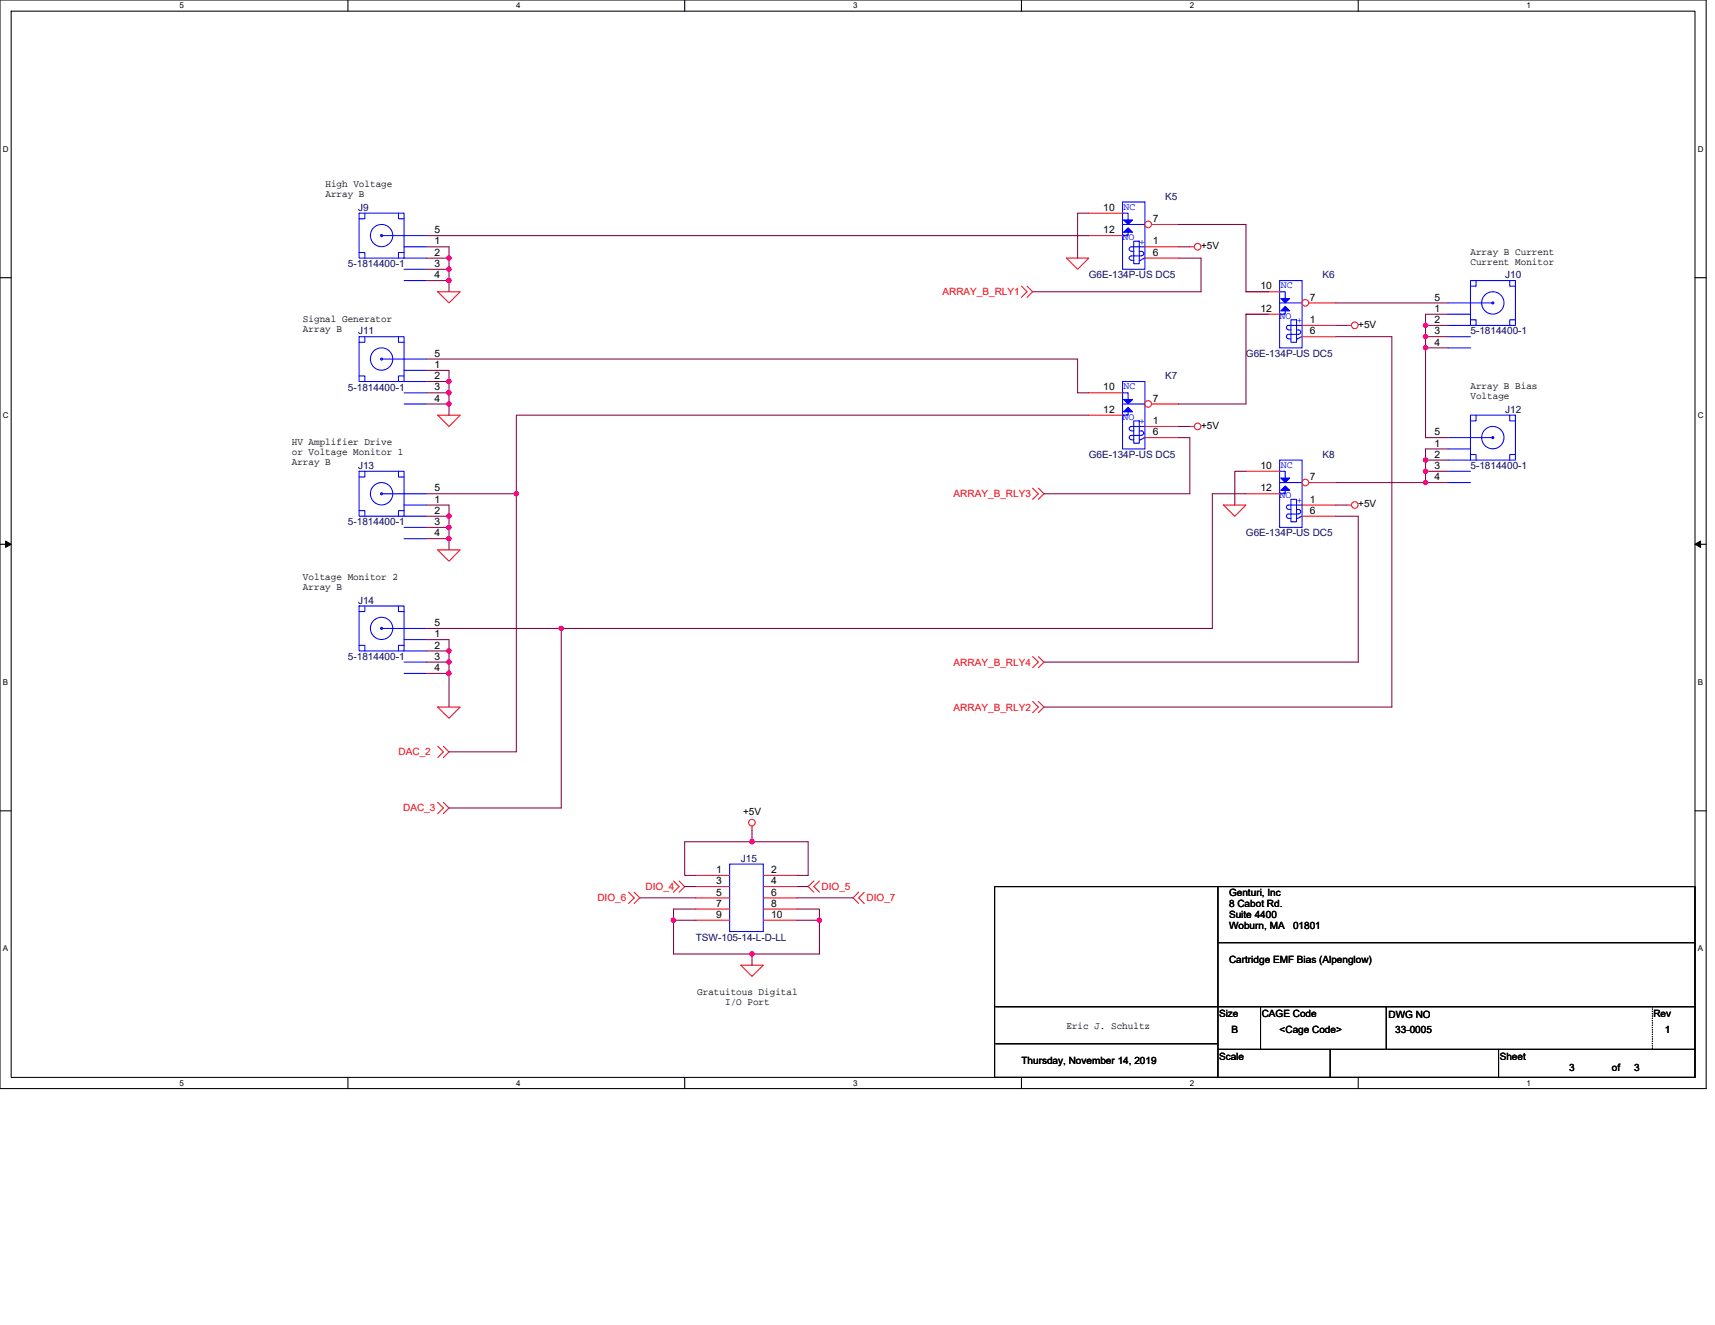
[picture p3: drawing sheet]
<svg xmlns="http://www.w3.org/2000/svg" width="279mm" height="216mm" viewBox="0 0 279 216" stroke-linecap="round" stroke-linejoin="round" font-family="sans-serif">
<path d="M0 0h278v177.4h-278zM1.8 1.8h274.3v173.8h-274.3z" fill="none" stroke="#000" stroke-width=".17"/>
<g fill="#fff">
<path d="M29.3 .2h.7v1.5h-.7z"/>
<path d="M29.3 175.7h.7v1.5h-.7z"/>
</g>
<path d="M56.7 0v1.8M56.7 175.6v1.8" fill="none" stroke="#000" stroke-width=".17"/>
<g fill="#fff">
<path d="M84.1 .2h.7v1.5h-.7z"/>
<path d="M84.1 175.7h.7v1.5h-.7z"/>
</g>
<path d="M111.5 0v1.8M111.5 175.6v1.8" fill="none" stroke="#000" stroke-width=".17"/>
<g fill="#fff">
<path d="M139 .2h.7v1.5h-.7z"/>
<path d="M139 175.7h.7v1.5h-.7z"/>
</g>
<path d="M166.4 0v1.8M166.4 175.6v1.8" fill="none" stroke="#000" stroke-width=".17"/>
<g fill="#fff">
<path d="M193.8 .2h.8v1.5h-.8z"/>
<path d="M193.8 175.7h.8v1.5h-.8z"/>
</g>
<path d="M221.3 0v1.8M221.3 175.6v1.8" fill="none" stroke="#000" stroke-width=".17"/>
<g fill="#fff">
<path d="M248.7 .2h.7v1.5h-.7z"/>
<path d="M248.7 175.7h.7v1.5h-.7z"/>
<path d="M.5 23.5h.9v1.5h-.9z"/>
<path d="M276.6 23.5h1v1.5h-1z"/>
<path d="M.5 67h.9v1.4h-.9z"/>
<path d="M276.6 67h1v1.4h-1z"/>
</g>
<path d="M0 45.3h1.8M276.1 45.3h1.9" fill="none" stroke="#000" stroke-width=".17"/>
<g fill="#fff">
<path d="M.5 110.4h.8v1.5h-.8z"/>
<path d="M276.6 110.4h.9v1.5h-.9z"/>
</g>
<path d="M0 88.7h1.8M276.1 88.7h1.9" fill="none" stroke="#000" stroke-width=".17"/>
<path d="M.9 88.2l.9 .5-.9 .5zM276.1 88.7l1-.5v1z" fill="#000" stroke="#000" stroke-width=".16"/>
<g fill="#fff">
<path d="M.5 153.8h.8v1.5h-.8z"/>
<path d="M276.6 153.8h.9v1.5h-.9z"/>
</g>
<path d="M0 132.1h1.8M276.1 132.1h1.9M162 144.5h114.1v31.1h-114.1zM198.4 153.6h77.7M198.4 144.5v31.1M162.2 170.1h36.2M162.2 164h113.9M198.4 171h77.7M205.4 164v7M216.7 171v4.6M225.8 164v7M244.1 171v4.6" fill="none" stroke="#000" stroke-width=".17"/>
<g fill="none" stroke="#f00" stroke-width=".17">
<path d="M69.5 38.4h.1M69.5 40.2h.1M69.5 42.1h.1M69.5 43.9h.1M69.5 45.7h.1M71.3 47.5h3.7l-1.8 1.9zM166.4 46.6l.9 .9-.9 1M167.3 46.6l.9 .9-.9 1M173.7 42.1h3.7l-1.8 1.8zM193.8 40.2h.8M219.5 53h.7M71.3 67.6h3.7l-1.8 1.9z"/>
<path d="M168.2 79.5l1 1-1 .9M169.2 79.5l.9 1-.9 .9M193.8 69.5h.8M69.5 82.3h.1M69.5 84.1h.1M69.5 85.9h.1M69.5 87.8h.1M69.5 80.5h.1M71.3 89.6h3.7l-1.8 1.8zM199.3 82.3h3.7l-1.8 1.8zM219.5 82.3h.7M71.3 115.2h3.7l-1.8 1.8z"/>
<path d="M168.2 107l1 .9-1 .9M168.2 114.3l1 .9-1 .9M169.2 107l.9 .9-.9 .9M169.2 114.3l.9 .9-.9 .9M71.3 121.6l.9 .9-.9 .9M71.3 130.7l.9 1-.9 .9M72.2 121.6l1 .9-1 .9M72.2 130.7l1 1-1 .9M122.5 134.6v.7M102.4 145.4l.9 .9-.9 .9M103.3 145.4l.9 .9-.9 .9M109.7 143.6l.9 .9-.9 .9"/>
<path d="M110.6 143.6l.9 .9-.9 .9M120.7 157.3h3.7l-1.9 1.8zM132.6 143.6l-.9 .9 .9 .9M133.5 143.6l-.9 .9 .9 .9M139.9 145.4l-.9 .9 .9 .9M140.8 145.4l-.9 .9 .9 .9"/>
<circle cx="195.1" cy="40.2" r=".53"/>
<circle cx="220.7" cy="53" r=".54"/>
<circle cx="195.1" cy="69.5" r=".53"/>
<circle cx="220.7" cy="82.3" r=".54"/>
<circle cx="122.5" cy="134" r=".54"/>
</g>
<path d="M269.2 164v7M269.2 171h.1" fill="none" stroke="#000" stroke-width=".17" stroke-dasharray="0 .3"/>
<g fill="none" stroke="#00f" stroke-width=".17">
<path d="M58.5 34.7h7.3v7.4h-7.3zM59.4 34.7v.9h-.9M62 38.3h.3v.2h-.3zM62.2 38.4h7.3M64.9 34.7v.9h.9M58.5 41.1h.9v1M65.8 41.1h-.9v1M65.8 40.2h3.7M65.8 42.1h3.7M65.8 43.9h3.7M65.8 45.7h3.7M58.5 76.8h7.3v7.3h-7.3z"/>
<path d="M59.4 76.8v.9h-.9M64.9 76.8v.9h.9M208.5 75h3.6v10.9h-3.6zM208.5 78.6h3.6M208.5 76.8h.9v1.1M209.4 79.9v.6h-.9M58.5 83.2h.9v.9M62.2 80.5h7.3M65.8 83.2h-.9v.9M65.8 82.3h3.7M65.8 84.1h3.7M65.8 85.9h3.7"/>
<path d="M65.8 87.8h3.7M210.3 81.4h.9v3.6h-.9zM211.2 83h.4M211.6 83a.36 .36 0 0 1 .3 .4 .36 .36 0 0 1-.3 .3M211.6 83.8h-1.7a.35 .35 0 0 0-.3 .3 .35 .35 0 0 0 .3 .4h.4M211.7 84.3l-.5 .2M212.1 84.1l-.3 .2M212.1 82.3h-2.2a.35 .35 0 0 0-.3 .3 .35 .35 0 0 0 .3 .4h.4"/>
<circle cx="62.2" cy="38.4" r="1.82"/>
<circle cx="62.2" cy="80.5" r="1.82"/>
<circle cx="62.2" cy="80.5" r=".17"/>
</g>
<g fill="#00f" stroke="#00f" stroke-width=".17">
<path d="M208.7 79.9l.7-.7 .7 .7z" fill-rule="evenodd"/>
<path d="M208.7 77.9h1.4l-.7 .7z" fill-rule="evenodd"/>
</g>
<circle cx="212.7" cy="78.6" r=".54" fill="#fff" stroke="#f00" stroke-width=".17"/>
<g fill="none" stroke="#f00" stroke-width=".17">
<path d="M203 76.8h5.5M213.2 78.6h4.4M203 80.5h5.5M212.1 82.3h5.5M212.1 84.1h5.5M69.5 104.2h.1M69.5 106.1h.1M69.5 107.9h.1M69.5 109.7h.1M69.5 102.4h.1M113.4 142.6h5.5M113.4 144.5h5.5"/>
<path d="M113.4 146.3h5.5M113.4 148.1h5.5M113.4 149.9h5.5M124.4 142.6h5.4M124.4 144.5h5.4M124.4 146.3h5.4M124.4 148.1h5.4M124.4 149.9h5.4"/>
</g>
<g fill="none" stroke="#00f" stroke-width=".17">
<path d="M208.5 45.7h3.6v11h-3.6zM208.5 49.4h3.6M208.5 47.5h.9v1.1M209.4 50.7v.5h-.9M209.9 55.2h.4M210.3 52.1h.9v3.7h-.9zM211.2 53.8h.4M211.2 55.2h.2M211.6 53.8a.35 .35 0 0 1 .3 .3 .35 .35 0 0 1-.3 .4M211.6 54.5h-1.7a.36 .36 0 0 0-.3 .3 .36 .36 0 0 0 .3 .4M211.7 55l-.3 .2M212.1 54.9l-.3 .1"/>
<path d="M212.1 53h-2.2a.36 .36 0 0 0-.3 .4 .36 .36 0 0 0 .3 .3l.4 .1M58.5 98.7h7.3v7.4h-7.3zM59.4 98.7v1h-.9M64.9 98.7v1h.9M58.5 105.2h.9v.9M62 102.3h.3v.2h-.3zM62.2 102.4h7.3M65.8 105.2h-.9v.9M65.8 104.2h3.7M65.8 106.1h3.7M65.8 107.9h3.7M65.8 109.7h3.7"/>
<path d="M118.9 140.8h5.5v11h-5.5z"/>
<circle cx="62.2" cy="102.4" r="1.82"/>
</g>
<g fill="#00f" stroke="#00f" stroke-width=".17">
<path d="M209.4 49.9l.7 .8h-1.4z" fill-rule="evenodd"/>
<path d="M208.7 48.6h1.4l-.7 .8z" fill-rule="evenodd"/>
</g>
<circle cx="212.7" cy="49.3" r=".54" fill="#fff" stroke="#f00" stroke-width=".17"/>
<g fill="none" stroke="#f00" stroke-width=".17">
<path d="M69.5 58.5h.1M203 47.5h5.5M203 51.2h5.5M212.1 53h5.5M212.1 54.9h5.5M213.2 49.4h4.4M69.5 60.3h.1M69.5 62.2h.1M69.5 64h.1M69.5 65.8h.1M235.9 73.2h.1M235.9 75h.1"/>
<path d="M235.9 76.8h.1M235.9 78.6h.1M235.9 71.3h.1"/>
</g>
<g fill="none" stroke="#00f" stroke-width=".17">
<path d="M58.5 54.9h7.3v7.3h-7.3zM59.4 54.9v.9h-.9M62.2 58.5h7.3M64.9 54.9v.9h.9M58.5 61.3h.9v.9M65.8 61.3h-.9v.9M65.8 60.3h3.7M65.8 62.2h3.7M65.8 64h3.7M65.8 65.8h3.7M182.9 62.2h3.6v11h-3.6zM182.9 65.8h3.6"/>
<path d="M182.9 64h.9v1.1M183.8 67.1v.5h-.9M184.3 70.2h.4M184.3 71.7h.4M184.7 68.6h.9v3.6h-.9zM185.6 70.2h.4a.36 .36 0 0 1 .3 .4 .36 .36 0 0 1-.4 .3l-1.8 .1a.35 .35 0 0 0-.1 .4 .35 .35 0 0 0 .3 .2M185.6 71.7h.2M186.1 71.5l-.3 .1M186.5 71.3l-.3 .2M186.5 69.5h-2.4a.35 .35 0 0 0-.1 .4 .35 .35 0 0 0 .3 .3M235.9 71.3h7.3M235.9 73.2h3.7"/>
<path d="M235.9 75h3.7M235.9 76.8h3.7M235.9 78.6h3.7M239.6 74.1h.9v.9M239.6 67.6h7.3v7.4h-7.3zM240.5 67.6v1h-.9M246 67.6v1h.9M246.9 74.1h-.9v.9"/>
<circle cx="62.2" cy="58.5" r="1.82"/>
<circle cx="62.2" cy="58.5" r=".17"/>
<circle cx="243.2" cy="71.3" r="1.82"/>
<circle cx="243.2" cy="71.3" r=".17"/>
</g>
<g fill="#00f" stroke="#00f" stroke-width=".17">
<path d="M183 67.1l.8-.7 .7 .7z" fill-rule="evenodd"/>
<path d="M183 65.1h1.5l-.7 .7z" fill-rule="evenodd"/>
</g>
<circle cx="187.1" cy="65.8" r=".54" fill="#fff" stroke="#f00" stroke-width=".17"/>
<path d="M235.9 51.2h.1M235.9 53h.1M235.9 54.9h.1M235.9 56.7h.1M235.9 49.4h.1M177.4 64h5.5M177.4 67.6h5.5M186.5 69.5h5.5M186.5 71.3h5.5M187.6 65.8h4.4" fill="none" stroke="#f00" stroke-width=".17"/>
<g fill="none" stroke="#00f" stroke-width=".17">
<path d="M182.9 32.9h3.6v11h-3.6zM182.9 36.6h3.6M182.9 34.7h.9v1.1M183.8 37.8v.6h-.9M184.7 39.3h.9v3.7h-.9zM184.3 41h.4M185.6 41h.4a.36 .36 0 0 1 .3 .3 .36 .36 0 0 1-.4 .4M185.6 42.4h.2M186 41.7h-1.9a.35 .35 0 0 0-.1 .4 .35 .35 0 0 0 .3 .3h.4M186.1 42.2l-.3 .2M186.5 42.1l-.3 .1M186.5 40.2l-2.4 .1a.36 .36 0 0 0-.1 .4 .36 .36 0 0 0 .3 .2"/>
<path d="M235.9 49.4h7.3M235.9 51.2h3.7M235.9 53h3.7M235.9 54.9h3.7M235.9 56.7h3.7M239.6 52.1h.9v.9M239.6 45.7h7.3v7.3h-7.3zM240.5 45.7v.9h-.9M246 45.7v.9h.9M246.9 52.1h-.9v.9"/>
<circle cx="243.2" cy="49.4" r="1.82"/>
<circle cx="243.2" cy="49.4" r=".17"/>
</g>
<g fill="#00f" stroke="#00f" stroke-width=".17">
<path d="M183 37.8l.8-.7 .7 .7z" fill-rule="evenodd"/>
<path d="M183 35.8h1.5l-.7 .8z" fill-rule="evenodd"/>
</g>
<circle cx="187.1" cy="36.6" r=".54" fill="#fff" stroke="#f00" stroke-width=".17"/>
<path d="M177.4 34.7h5.5M177.4 38.4h5.5M187.6 36.6h4.4M186.5 40.2h5.5M186.5 42.1h5.5" fill="none" stroke="#f00" stroke-width=".17"/>
<g fill="none" stroke="#800040" stroke-width=".17">
<path d="M69.5 38.4h107.9M177.4 34.7h-1.8v7.4M192 36.6h11v10.9h3.7M69.5 43.9h3.7M69.5 45.7h3.7M69.5 58.5h106.1v5.5h1.8M69.5 40.2h3.7v1.9M69.5 42.1h3.7M73.2 42.1v1.8M73.2 43.9v1.8M73.2 45.7v1.8M192 42.1h3.7v5.4h-27.5"/>
<path d="M192 40.2h1.8M206.7 51.2h-3.7v14.6h-11M217.6 49.4h18.3M217.6 54.9h9.2v60.3h-56.7M217.6 53h1.9M232.2 53v1.9M232.2 54.9v1.8M232.2 56.7v14.6h3.7M232.2 53h3.7M232.2 54.9h3.7M232.2 56.7h3.7M235.9 51.2h-3.7v1.8"/>
<path d="M69.5 60.3h3.7v1.9M69.5 62.2h3.7M69.5 64h3.7M69.5 65.8h3.7M73.2 62.2v1.8M73.2 64v1.8M73.2 65.8v1.8M177.4 67.6h-93.3v12.9M192 71.3h1.8v9.2h-23.7M192 69.5h1.8M203 76.8h-1.8v5.5M217.6 78.6h14.6"/>
<path d="M232.2 78.6h3.7M232.2 75v1.8M232.2 76.8v1.8M232.2 76.8h3.7M232.2 75h3.7M235.9 73.2h-3.7v1.8M69.5 80.5h14.6M69.5 82.3h3.7v1.8M69.5 84.1h3.7M69.5 85.9h3.7M69.5 87.8h3.7M73.2 84.1v1.8"/>
<path d="M73.2 85.9v1.9M73.2 87.8v1.8M84.1 80.5v42h-10.9M203 80.5h-5.5v21.9h-106.1M217.6 84.1h3.7v23.8h-51.2M217.6 82.3h1.9M69.5 102.4h21.9M69.5 109.7h3.7M69.5 104.2h3.7v1.9M69.5 106.1h3.7M69.5 107.9h3.7M73.2 106.1v1.8"/>
<path d="M73.2 107.9v1.8M73.2 109.7v5.5M91.4 102.4v29.3h-18.2M122.5 135.3v1.9M122.5 137.2h9.2v5.4h-1.9M122.5 137.2h-11v5.4h1.9M104.2 146.3h9.2M109.7 149.9v5.5h12.8M109.7 149.9h3.7M111.5 144.5h1.9M113.4 148.1h-3.7v1.8M122.5 155.4v1.9"/>
<path d="M129.8 144.5h1.9M129.8 148.1h3.7v1.8M129.8 149.9h3.7M129.8 146.3h9.2M133.5 149.9v5.5h-11"/>
</g>
<g fill="#f0f" stroke="#f0f" stroke-width=".17">
<circle cx="73.1" cy="42" r=".36"/>
<circle cx="73.1" cy="43.9" r=".36"/>
<circle cx="73.1" cy="45.7" r=".36"/>
<circle cx="232.2" cy="53" r=".36"/>
<circle cx="232.2" cy="54.8" r=".36"/>
<circle cx="232.2" cy="56.7" r=".36"/>
<circle cx="73.1" cy="62.2" r=".36"/>
<circle cx="73.1" cy="64" r=".36"/>
<circle cx="73.1" cy="65.8" r=".36"/>
<circle cx="232.2" cy="75" r=".36"/>
<circle cx="232.2" cy="78.6" r=".36"/>
<circle cx="232.2" cy="76.8" r=".36"/>
<circle cx="84.1" cy="80.4" r=".35"/>
<circle cx="73.1" cy="84.1" r=".36"/>
<circle cx="73.1" cy="85.9" r=".36"/>
<circle cx="73.1" cy="87.8" r=".36"/>
<circle cx="91.4" cy="102.4" r=".36"/>
<circle cx="73.1" cy="106.1" r=".36"/>
<circle cx="73.1" cy="107.9" r=".36"/>
<circle cx="73.1" cy="109.7" r=".36"/>
<circle cx="109.7" cy="149.9" r=".36"/>
<circle cx="133.5" cy="149.9" r=".36"/>
<circle cx="122.5" cy="155.4" r=".36"/>
<circle cx="122.5" cy="137.1" r=".36"/>
</g>
<g font-size="1.7">
<text x="179.7" y="34.4">10</text>
<text x="70.8" y="39.8">1</text>
<text x="70.8" y="41.7">2</text>
<text x="70.8" y="38">5</text>
<text x="179.7" y="38">12</text>
<text x="187.8" y="36.2">7</text>
<text x="187.8" y="39.8">1</text>
<text x="187.8" y="41.7">6</text>
<text x="70.8" y="43.5">3</text>
<text x="70.8" y="45.3">4</text>
<text x="205.3" y="47.2">10</text>
<text x="205.3" y="50.8">12</text>
<text x="213.4" y="49">7</text>
<text x="213.4" y="52.6">1</text>
<text x="233.7" y="50.8">1</text>
<text x="233.7" y="52.6">2</text>
<text x="233.7" y="49">5</text>
<text x="70.8" y="60">1</text>
<text x="70.8" y="58.1">5</text>
<text x="213.4" y="54.5">6</text>
<text x="233.7" y="54.5">3</text>
<text x="233.7" y="56.3">4</text>
<text x="70.8" y="61.8">2</text>
<text x="70.8" y="63.6">3</text>
<text x="70.8" y="65.4">4</text>
<text x="179.7" y="63.6">10</text>
<text x="187.8" y="65.4">7</text>
<text x="179.7" y="67.3">12</text>
<text x="187.8" y="69.1">1</text>
<text x="187.8" y="70.9">6</text>
<text x="233.7" y="70.9">5</text>
<text x="205.3" y="76.4">10</text>
<text x="233.7" y="72.8">1</text>
<text x="233.7" y="74.6">2</text>
<text x="233.7" y="76.4">3</text>
<text x="70.8" y="81.9">1</text>
<text x="70.8" y="83.7">2</text>
<text x="70.8" y="80.1">5</text>
<text x="205.3" y="80.1">12</text>
<text x="213.4" y="78.3">7</text>
<text x="213.4" y="81.9">1</text>
<text x="213.4" y="83.7">6</text>
<text x="233.7" y="78.3">4</text>
<text x="70.8" y="85.6">3</text>
<text x="70.8" y="87.4">4</text>
<text x="70.8" y="103.8">1</text>
<text x="70.8" y="105.7">2</text>
<text x="70.8" y="107.5">3</text>
<text x="70.8" y="102">5</text>
<text x="70.8" y="109.3">4</text>
<text x="116.7" y="142.3">1</text>
<text x="125.6" y="142.3">2</text>
<text x="116.7" y="144.1">3</text>
<text x="116.7" y="145.9">5</text>
<text x="116.7" y="147.7">7</text>
<text x="116.7" y="149.6">9</text>
<text x="125.6" y="144.1">4</text>
<text x="125.6" y="145.9">6</text>
<text x="125.6" y="147.7">8</text>
<text x="125.6" y="149.6">10</text>
</g>
<g font-size="1.6">
<text x="53" y="30.5">High Voltage</text>
<text x="53" y="32.2">Array B</text>
<text x="195.7" y="40.6">+5V</text>
<text x="239.6" y="41.5">Array B Current</text>
<text x="239.6" y="43.1">Current Monitor</text>
<text x="49.4" y="52.5">Signal Generator</text>
<text x="221.3" y="53.4">+5V</text>
<text x="49.4" y="54.1">Array B</text>
<text x="239.6" y="63.4">Array B Bias</text>
<text x="239.6" y="65.1">Voltage</text>
<text x="195.7" y="69.9">+5V</text>
<text x="47.5" y="72.6">HV Amplifier Drive</text>
<text x="47.5" y="74.2">or Voltage Monitor 1</text>
<text x="47.5" y="75.8">Array B</text>
<text x="221.3" y="82.7">+5V</text>
<text x="49.4" y="94.5">Voltage Monitor 2</text>
<text x="49.4" y="96.2">Array B</text>
<text x="121.1" y="132.8">+5V</text>
<text x="200.2" y="145.9">Genturi, Inc</text>
<text x="200.2" y="147.8">8 Cabot Rd.</text>
<text x="200.2" y="149.6">Suite 4400</text>
<text x="200.2" y="151.4">Woburn, MA</text>
<text x="210.7" y="151.4">01801</text>
<text x="200.2" y="156.9">Cartridge EMF Bias (Alpenglow)</text>
<text x="113.6" y="162.2">Gratuitous Digital</text>
<text x="118.1" y="163.8">I/O Port</text>
<text x="173.7" y="167.7">Eric J. Schultz</text>
<text x="198.6" y="165.7">Size</text>
<text x="205.5" y="165.7">CAGE Code</text>
<text x="226.2" y="165.9">DWG NO</text>
<text x="269.4" y="165.7">Rev</text>
<text x="166.4" y="173.4">Thursday, November 14, 2019</text>
<text x="198.6" y="172.7">Scale</text>
<text x="200.6" y="168.3">B</text>
<text x="208.5" y="168.3">&lt;Cage Code&gt;</text>
<text x="227.3" y="168.3">33-0005</text>
<text x="244.3" y="172.7">Sheet</text>
<text x="271.2" y="168.3">1</text>
<text x="255.7" y="174.5">3</text>
<text x="262.6" y="174.5">of</text>
<text x="266.3" y="174.5">3</text>
</g>
<g font-size="1.6" fill="#000080">
<text x="58.3" y="34.4">J9</text>
<text x="189.8" y="32.6">K5</text>
<text x="56.7" y="43.5">5-1814400-1</text>
<text x="177.4" y="45.4">G6E-134P-US DC5</text>
<text x="215.4" y="45.4">K6</text>
<text x="245.2" y="45.4">J10</text>
<text x="58.3" y="54.5">J11</text>
<text x="203" y="58.2">G6E-134P-US DC5</text>
<text x="239.6" y="54.5">5-1814400-1</text>
<text x="56.7" y="63.6">5-1814400-1</text>
<text x="189.8" y="61.8">K7</text>
<text x="245.2" y="67.3">J12</text>
<text x="58.3" y="76.5">J13</text>
<text x="177.4" y="74.6">G6E-134P-US DC5</text>
<text x="215.4" y="74.6">K8</text>
<text x="239.6" y="76.5">5-1814400-1</text>
<text x="56.7" y="85.6">5-1814400-1</text>
<text x="203" y="87.4">G6E-134P-US DC5</text>
<text x="58.3" y="98.4">J14</text>
<text x="56.7" y="107.5">5-1814400-1</text>
<text x="120.7" y="140.5">J15</text>
<text x="113.4" y="153.3">TSW-105-14-L-D-LL</text>
</g>
<g font-size="1.6" fill="#00f">
<text x="183" y="34.2">NC</text>
<text x="182.9" y="39.1">NO</text>
<text x="185.6" y="39.9">+</text>
<text x="208.7" y="47">NC</text>
<text x="208.5" y="51.9">NO</text>
<text x="211.2" y="52.6">+</text>
<text x="183" y="63.4">NC</text>
<text x="182.9" y="68.4">NO</text>
<text x="185.6" y="69.1">+</text>
<text x="208.7" y="76.2">NC</text>
<text x="208.5" y="81.2">NO</text>
<text x="211.2" y="81.9">+</text>
</g>
<g font-size="1.6" fill="#f00">
<text x="153.5" y="48.1">ARRAY_B_RLY1</text>
<text x="155.4" y="81">ARRAY_B_RLY3</text>
<text x="155.4" y="108.5">ARRAY_B_RLY4</text>
<text x="155.4" y="115.8">ARRAY_B_RLY2</text>
<text x="64.9" y="123.1">DAC_2</text>
<text x="65.7" y="132.2">DAC_3</text>
<text x="97.3" y="146.9">DIO_6</text>
<text x="105.2" y="145">DIO_4</text>
<text x="133.9" y="145">DIO_5</text>
<text x="141.2" y="146.9">DIO_7</text>
</g>
<g font-size="1.3">
<text x="29.3" y="1.4">5</text>
<text x="84.1" y="1.4">4</text>
<text x="139" y="1.4">3</text>
<text x="193.8" y="1.4">2</text>
<text x="248.7" y="1.4">1</text>
<text x=".5" y="24.7">D</text>
<text x="276.6" y="24.7">D</text>
<text x=".5" y="68.2">C</text>
<text x="276.6" y="68.2">C</text>
<text x=".5" y="111.6">B</text>
<text x="276.6" y="111.6">B</text>
<text x=".5" y="155">A</text>
<text x="276.6" y="155">A</text>
<text x="29.3" y="176.9">5</text>
<text x="84.1" y="176.9">4</text>
<text x="139" y="176.9">3</text>
<text x="193.8" y="176.9">2</text>
<text x="248.7" y="176.9">1</text>
</g>
</svg>
